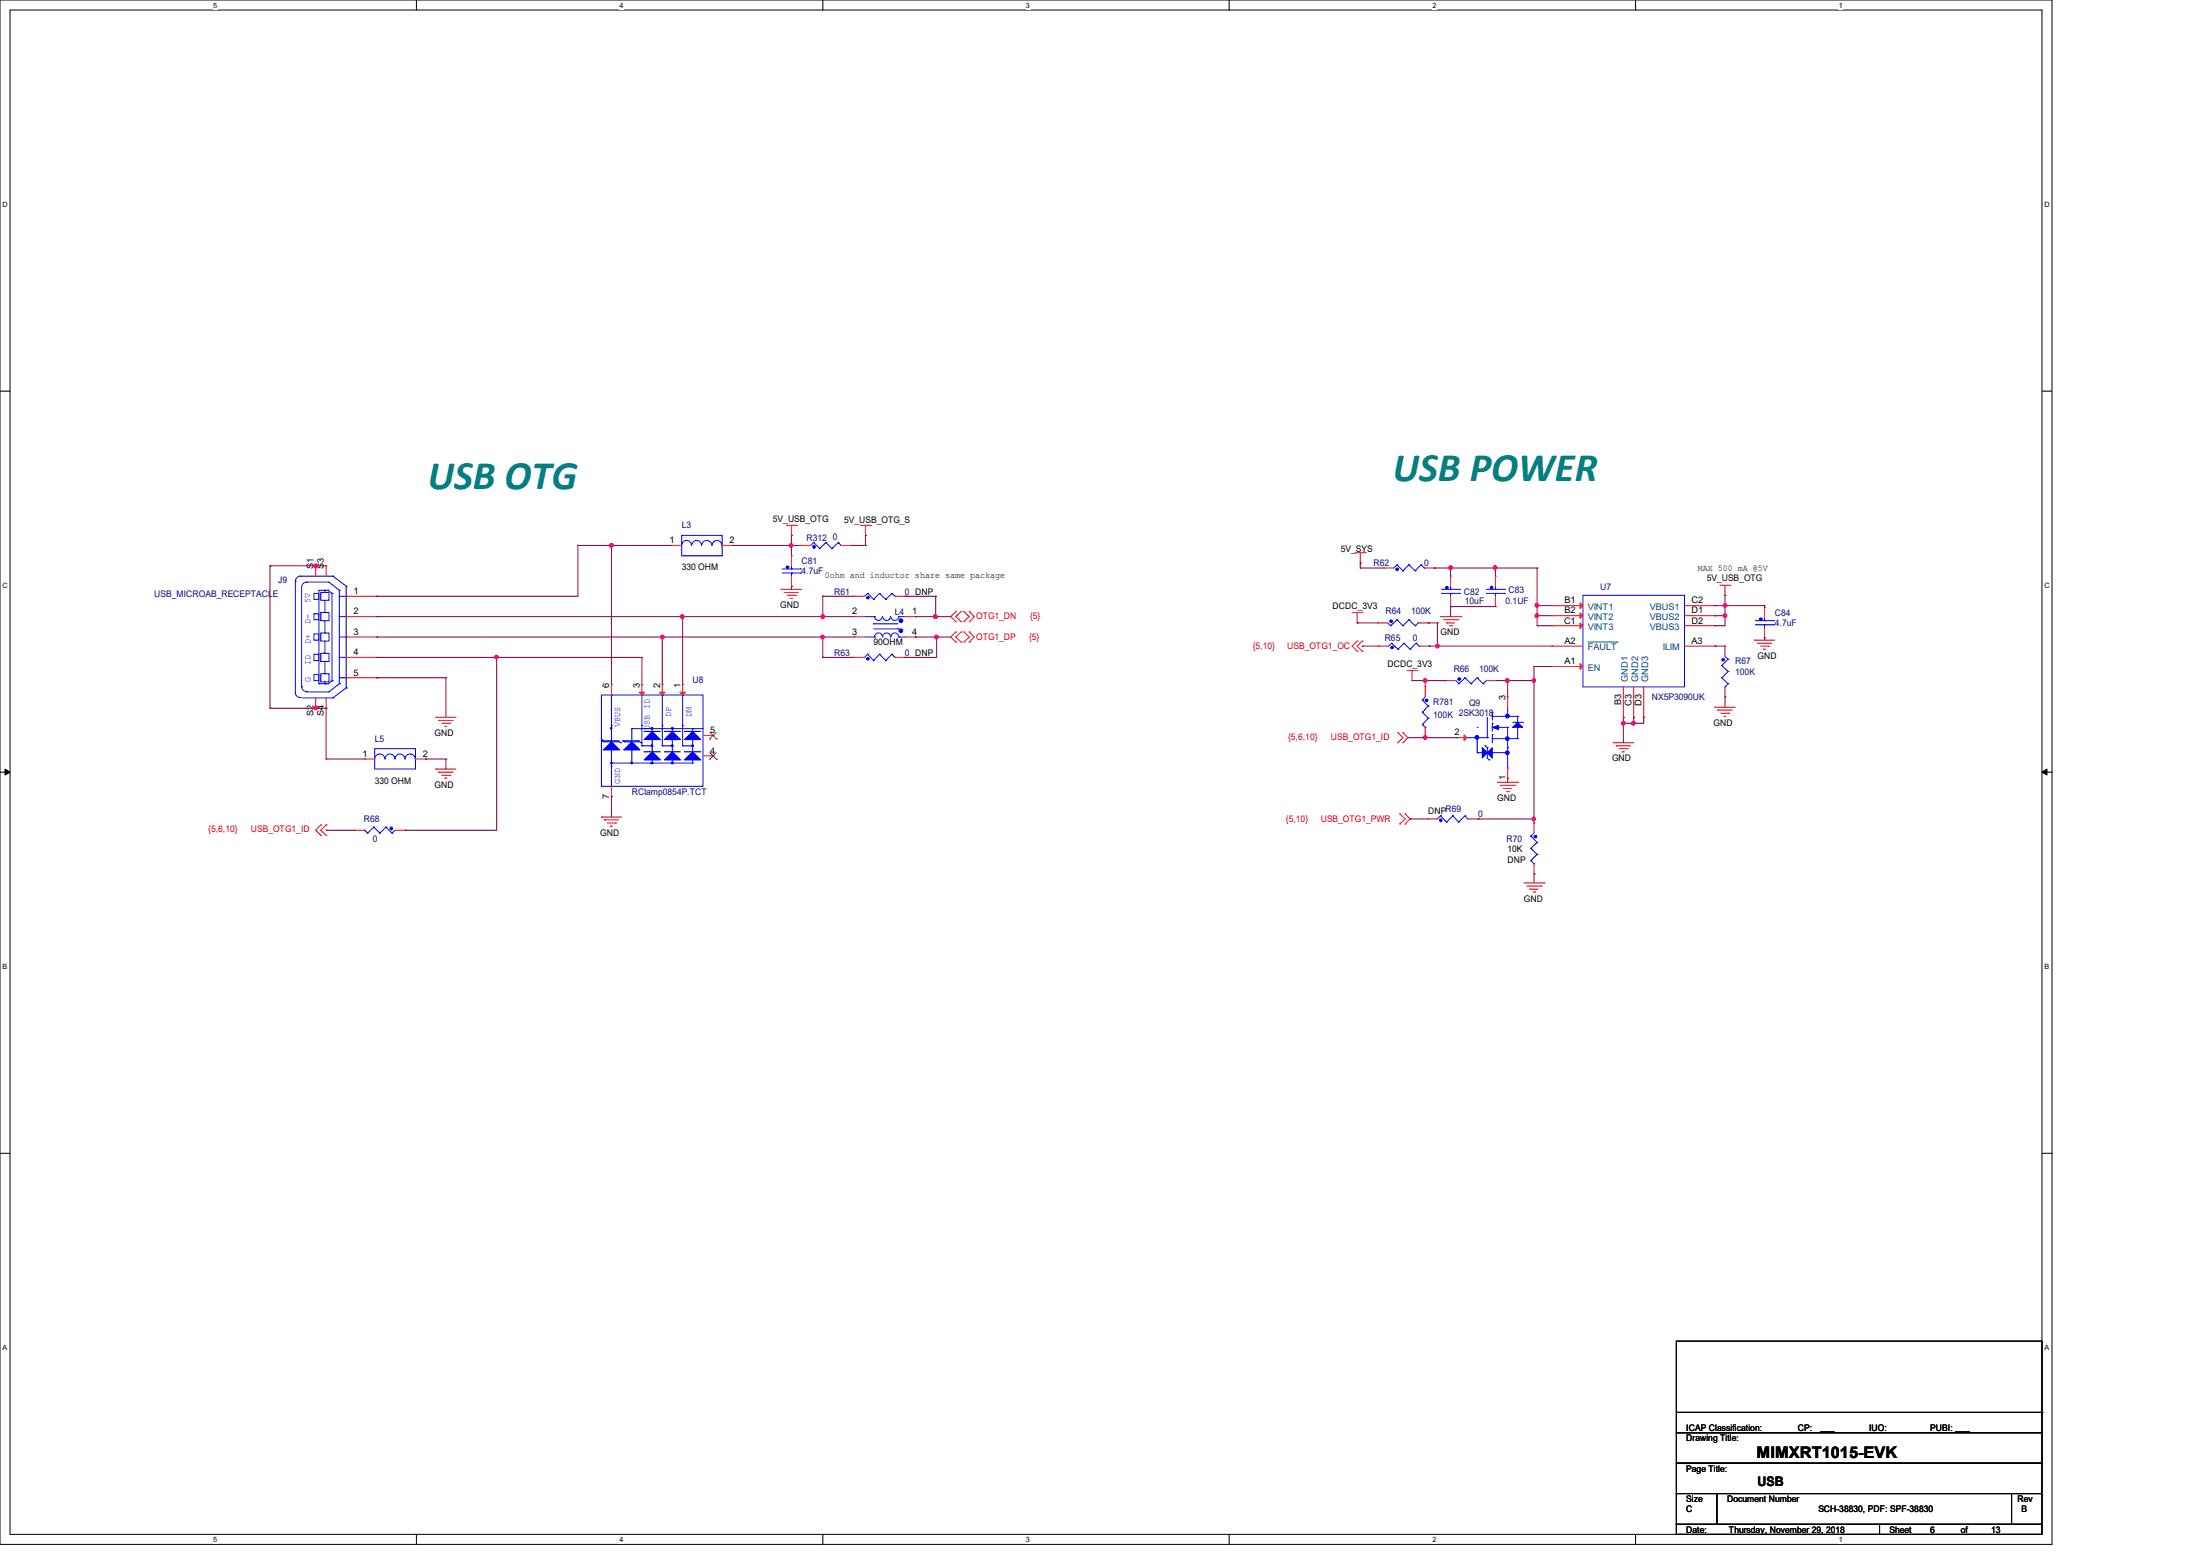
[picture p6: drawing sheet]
<svg xmlns="http://www.w3.org/2000/svg" width="297mm" height="210mm" viewBox="0 0 297 210" stroke-linecap="round" stroke-linejoin="round" font-family="sans-serif">
<path d="M0 0h277v208.4h-277zM1.4 1.4h274.3v205.7h-274.3z" fill="none" stroke="#000" stroke-width=".14"/>
<g fill="#fff">
<path d="M28.8 .1h.5v1.1h-.5z"/>
<path d="M28.8 207.2h.5v1.1h-.5z"/>
</g>
<path d="M56.2 0v1.4M56.2 207.1v1.3" fill="none" stroke="#000" stroke-width=".14"/>
<g fill="#fff">
<path d="M83.7 .1h.5v1.1h-.5z"/>
<path d="M83.7 207.2h.5v1.1h-.5z"/>
</g>
<path d="M111.1 0v1.4M111.1 207.1v1.3" fill="none" stroke="#000" stroke-width=".14"/>
<g fill="#fff">
<path d="M138.5 .1h.6v1.1h-.6z"/>
<path d="M138.5 207.2h.6v1.1h-.6z"/>
</g>
<path d="M165.9 0v1.4M165.9 207.1v1.3" fill="none" stroke="#000" stroke-width=".14"/>
<g fill="#fff">
<path d="M193.4 .1h.5v1.1h-.5z"/>
<path d="M193.4 207.2h.5v1.1h-.5z"/>
</g>
<path d="M220.8 0v1.4M220.8 207.1v1.3" fill="none" stroke="#000" stroke-width=".14"/>
<g fill="#fff">
<path d="M248.2 .1h.6v1.1h-.6z"/>
<path d="M248.2 207.2h.6v1.1h-.6z"/>
<path d="M.3 27.1h.8v1.1h-.8z"/>
<path d="M276 27.1h.7v1.1h-.7z"/>
<path d="M.3 78.5h.8v1.1h-.8z"/>
<path d="M276 78.5h.7v1.1h-.7z"/>
</g>
<path d="M0 52.8h1.4M275.7 52.8h1.3" fill="none" stroke="#000" stroke-width=".14"/>
<g fill="#fff">
<path d="M.3 129.9h.7v1.1h-.7z"/>
<path d="M276 129.9h.6v1.1h-.6z"/>
</g>
<path d="M0 104.2h1.4M275.7 104.2h1.3" fill="none" stroke="#000" stroke-width=".14"/>
<path d="M.7 103.8l.7 .4-.7 .4zM275.7 104.2l.7-.4v.8z" fill="#000" stroke="#000" stroke-width=".14"/>
<g fill="#fff">
<path d="M.3 181.4h.7v1.1h-.7z"/>
<path d="M276 181.4h.6v1.1h-.6z"/>
</g>
<path d="M0 155.7h1.4M275.7 155.7h1.3M226.3 193.4h49.4v4.1h-49.4zM226.3 197.5h49.4v4.1h-49.4zM226.3 181h49.4v12.4h-49.4zM226.3 190.6h49.4M275.7 190.6h.1M226.3 201.6h5.5v4.1h-5.5zM226.3 205.7h27.4v1.4h-27.4zM231.8 201.6h39.8v4.1h-39.8zM253.7 205.7h22v1.4h-22zM271.6 201.6h4.1v4.1h-4.1z" fill="none" stroke="#000" stroke-width=".14"/>
<g fill="none" stroke="#f00" stroke-width=".14">
<path d="M42.6 76.4h.1M42.6 76.4v1.4M44 76.4h.1M44 76.4v1.4M90.6 73.6h.1M90.6 73.6h1.4M97.5 73.6h1.4M98.9 73.6h.1M105.5 79.5h.1M105.5 79.5h2.7M105.9 80h.1M105.9 80h1.9"/>
<path d="M106.1 70.9h1.4M106.8 72.3h.1M106.8 75h.1M106.8 79.1h.1M106.8 70.9v1.4M106.8 75v1.4M106.8 77.8v1.3M107.5 70.9h.1M108.1 73.6h.1M108.1 73.6h1.3M113.5 73.6h1.4M114.9 73.6h.1"/>
<path d="M116.2 70.9h1.3M116.8 72.3h.1M116.8 70.9v1.4M117.5 70.9h.1M183 74.6h1.3M183.6 76h.1M183.6 74.6v1.4M184.3 74.6h.1M186.8 76.7h.1M186.8 76.7h1.4M192.3 76.7h1.3M193.6 76.7h.1"/>
<path d="M195.8 77.8h.1M195.8 77.8v1.3M201.9 77.8h.1M201.9 77.8v1.3M232.2 79h1.4M232.9 79v1.3M233.6 79h.1M42.6 95.6h.1M42.6 94.2v1.4M44 95.6h.1M44 94.2v1.4M46.7 83.2h4.2"/>
<path d="M46.7 86h4.2M46.7 88.7h4.2M46.7 80.5h4.2M46.7 91.5h4.2M50.9 80.5h.1M50.9 83.2h.1M50.9 86h.1M50.9 88.7h.1M50.9 91.5h.1M58.8 96.8h.1M58.8 96.8h2.8M59.2 97.2h.1"/>
<path d="M59.2 97.2h2M59.6 97.6h1.1M60.1 98h.1M60.1 98h.2M60.7 97.6h.1M82.5 92.4h.1M82.5 92.4v1.4M86.7 92.4h.1M86.7 92.4v1.4M89.4 92.4h.1M89.4 92.4v1.4M92.2 92.4h.1"/>
<path d="M92.2 92.4v1.4M94.9 99.3h1.4M96.3 99.3h.1M106.3 80.3h1.1M106.7 80.8h.1M106.7 80.8h.3M107.4 80.3h.1M115.3 83.2h.1M115.3 86h.1M115.3 88.7h.1M115.3 80.5h.1M115.3 83.2h1.4"/>
<path d="M115.3 86h1.4M115.3 88.7h1.4M115.3 80.5h1.4M120.8 88.7h1.4M120.8 80.5h1.4M122.2 88.7h.1M122.2 80.5h.1M122.2 83.2h1.4M122.2 86h1.4M123.6 83.2h.1M123.6 86h.1M129 82.5h.1"/>
<path d="M129 83.9h.1M129 85.3h.1M129 86.7h.1M129 82.5l-.6 .7 .6 .7M129 85.3l-.6 .7 .6 .7M129.8 83.9h.1M129.8 82.5h.1M129.8 86.7h.1M129.8 85.3h.1M129.8 82.5l-.8 .7 .8 .7M129.8 85.3l-.8 .7 .8 .7M130.1 83.9h.1"/>
<path d="M130.1 82.5h.1M130.1 86.7h.1M130.1 85.3h.1M130.1 82.5l.8 .7-.8 .7M130.1 85.3l.8 .7-.8 .7M130.9 82.5h.1M130.9 83.9h.1M130.9 85.3h.1M130.9 86.7h.1M130.9 82.5l.6 .7-.6 .7M130.9 85.3l.6 .7-.6 .7M182.5 82.7h1.4"/>
<path d="M183.2 84.1h.1M183.2 86.5h.1M183.2 87.9h.1M183.2 82.7v1.4M183.2 86.5l-.7 .7 .7 .7M183.9 82.7h.1M183.9 86.5h.1M183.9 87.9h.1M183.9 86.5l-.7 .7 .7 .7M186 84.1h.1M186 84.1h1.3M186.1 87.2h.1"/>
<path d="M186.1 87.2h1.4M188.7 98.9h.1M188.7 98.9l.7 .7-.7 .6M189.4 98.9h.1M189.4 98.9l.7 .7-.7 .6M189.9 90.5h1.4M190.6 91.9h.1M190.6 90.5v1.4M191.3 90.5h.1M191.5 84.1h1.3M191.6 87.2h1.4M192.4 92.7h.1"/>
<path d="M192.4 99.6h.1M192.4 92.7v1.4M192.4 98.2v1.4M192.8 84.1h.1M193 87.2h.1M194.5 83.2h2.7M194.9 83.7h1.9M195.2 91.9h.1M195.2 91.9h1.4M195.3 84.1h.1M195.3 84.1h1.1M195.7 84.5h.3"/>
<path d="M195.8 81.9h.1M195.8 80.5v1.4M196 84.5h.1M196.7 99.6h.1M196.7 99.6h1.3M196.8 83.7h.1M197.2 83.2h.1M200.7 91.9h1.3M201.9 81.9h.1M201.9 80.5v1.4M202 91.9h.1M203.5 94.1h.1"/>
<path d="M203.5 94.1v1.4M209.5 90h.1M209.5 87.2h.1M209.5 81.7h.1M209.5 83.1h.1M209.5 84.5h.1M209.5 84.5h4.2M209.5 87.2h4.2M209.5 90h4.2M209.5 81.7h4.2M209.5 83.1h4.2M219.2 96.8h.1"/>
<path d="M219.2 92.7v4.1M220.6 96.8h.1M220.6 92.7v4.1M221.9 96.8h.1M221.9 92.7v4.1M227.4 84.5h4.1M227.4 87.2h4.1M227.4 81.7h4.1M227.4 83.1h4.1M231.5 95.5h.1M231.5 87.2h.1M231.5 81.7h.1"/>
<path d="M231.5 83.1h.1M231.5 84.5h.1M231.5 95.5h2.8M231.9 95.8h.1M231.9 95.8h1.9M232.3 96.3h1.1M232.7 96.7h.1M232.7 96.7h.3M232.9 80.3h.1M232.9 87.2h.1M232.9 94.1h.1M232.9 87.2v1.4"/>
<path d="M232.9 92.7v1.4M233.4 96.3h.1M236.9 86.4h.1M236.9 86.4h2.7M237.3 86.8h.1M237.3 86.8h1.9M237.7 87.2h1.1M238.1 87.6h.1M238.1 87.6h.3M238.2 82h.1M238.2 86.1h.1M238.2 82v1.4"/>
<path d="M238.2 84.8v1.3M238.8 87.2h.1M43.3 111.3h.1M43.3 112.7h.1M43.3 111.3l-.7 .8 .7 .6M44 111.3h.1M44 112.7h.1M44 111.3l-.7 .8 .7 .6M47.8 112.1h.1M47.8 112.1h1.4M49.2 102.4h.1M49.2 102.4h1.4"/>
<path d="M53.3 112.1h1.4M54.7 112.1h.1M56.1 102.4h1.3M57.4 102.4h.1M58.8 103.8h.1M58.8 103.8h2.8M59.2 104.2h.1M59.2 104.2h2M59.6 104.6h1.1M60.1 105h.1M60.1 105h.2M60.7 104.6h.1"/>
<path d="M81.2 110.3h.1M81.2 110.3h2.7M81.6 110.7h.1M81.6 110.7h1.9M82 111.1h1.1M82.4 111.5h.1M82.4 111.5h.3M82.5 107.5h.1M82.5 106.1v1.4M83.1 111.1h.1M94.9 102h1.4M96.3 102h.1"/>
<path d="M188.7 100.2h.1M189 111.2h.1M189 109.9h.1M189 109.9l.7 .6-.7 .7M189.4 100.2h.1M189.7 109.9h.1M189.7 111.2h.1M189.7 109.9l.7 .6-.7 .7M192.7 110.5h.1M192.7 110.5h1.4M198.2 110.5h1.4M199.6 110.5h.1"/>
<path d="M202.1 105.6h2.8M202.6 106h1.9M203 106.4h.1M203 106.4h1.1M203.4 106.8h.3M203.5 105h.1M203.5 103.7v1.3M203.7 106.8h.1M204.5 106h.1M204.9 105.6h.1M205.7 119.2h2.7M206.1 119.6h2"/>
<path d="M207.1 111.1h.1M207.1 117.9h.1M207.1 111.1v1.3M207.1 116.6v1.3M208.1 119.6h.1M208.4 119.2h.1M217.8 100.2h.1M217.8 100.2h2.8M218.2 100.7h.1M218.2 100.7h1.9M218.6 101h1.1M219 101.5h.1"/>
<path d="M219 101.5h.3M219.7 101h.1M206.5 120h.1M206.5 120h1.1M207 120.4h.2M207.2 120.4h.1"/>
</g>
<g fill="none" stroke="#00f" stroke-width=".14">
<path d="M39.9 78.4h.1M39.9 78.4v15.1a.67 .67 0 0 0 .7 .6M40.4 77.8h4.6M40.6 77.8a.67 .67 0 0 0-.7 .6M41.4 78.6h.1M41.4 78.6h3l1.4 1.1M41.4 78.6a.66 .66 0 0 0-.7 .6v13.5M43.3 80h1.1v1h-1.1zM43.9 79.7h.1M43.9 80h.1M43.9 79.7v.3M44.3 79.7h.1"/>
<path d="M44.3 79.7h-1.2v12.6M44.3 79.7l.5 .4M45 77.8h.1M45 77.8l1.7 1.3M45.8 79.7h.1M45.8 79.7v12.6M46.7 79.1h.1M46.7 79.1v13.7M92 72.3h5.5v2.7h-5.5zM92 73.6a.66 .66 0 0 1 .7-.7 .66 .66 0 0 1 .6 .7M93.4 73.6a.66 .66 0 0 1 .6-.7 .66 .66 0 0 1 .7 .7M94.7 73.6a.68 .68 0 0 1 .7-.7 .68 .68 0 0 1 .7 .7"/>
<path d="M96.1 73.6a.66 .66 0 0 1 .7-.7 .66 .66 0 0 1 .7 .7M105.6 77.3h2.5M105.6 76.8h2.5M106.8 77.3h.1M106.8 76.8h.1M106.8 76.4v.4M106.8 77.3v.5M108.1 77.3h.1M108.1 76.8h.1M109.9 73.2h.1M109.9 73.2l-.5 .4M109.9 73.2l.8 .8"/>
<path d="M110.7 74h.1M111.5 73.2h.1M111.5 73.2l-.8 .8M111.5 73.2l.8 .8M112.3 74h.1M113.2 73.2h.1M113.2 73.2l-.9 .8M113.2 73.2l.3 .4M113.5 73.6h.1M188.6 76.2h.1M188.6 76.2l-.4 .5M188.6 76.2l.8 .8"/>
<path d="M189.4 77h.1M190.2 76.2h.1M190.2 76.2l-.8 .8M190.2 76.2l.9 .8M191.1 77h.1M191.9 76.2h.1M191.9 76.2l-.8 .8M191.9 76.2l.4 .5M192.3 76.7h.1M194.6 79.5h2.5M195.8 79.5h.1M195.8 79.1v.4"/>
<path d="M197.1 79.5h.1M200.7 79.5h2.4M201.9 79.5h.1M201.9 79.1v.4M203.1 79.5h.1M40.7 92.7a.66 .66 0 0 0 .7 .6M40.7 92.7h.1M40.7 94.2h4.3M41.4 93.4h.1M42.4 80.1h.7v.8h-.7zM42.4 82.8h.7v.9h-.7zM42.4 88.3h.7v.9h-.7z"/>
<path d="M42.4 85.6h.7v.8h-.7zM42.4 91.1h.7v.8h-.7zM43.1 92.3h.1M43.1 92.3h1.2M43.3 82.7h1.1v1.1h-1.1zM43.3 85.4h1.1v1.1h-1.1zM43.3 88.2h1.1v1.1h-1.1zM43.3 90.9h1.1v1.1h-1.1zM43.9 82.7h.1M43.9 85.4h.1M43.9 88.2h.1M43.9 90.9h.1"/>
<path d="M43.9 92.3h.1M43.9 81v1.7M43.9 83.8v1.6M43.9 86.5v1.7M43.9 89.3v1.6M43.9 92v.3M44.3 92.3h.1M44.8 80.1h.1M44.8 91.9h.1M44.8 80.1v11.8M44.8 91.9l-.5 .4M45 94.2h.1"/>
<path d="M45.8 92.3h.1M45.8 86h.9M45.8 83.2h.9M45.8 80.5h.9M45.8 88.7h.9M45.8 92.3l-1.4 1.1h-3M45.8 91.5h.9M46.7 92.8h.1M46.7 80.5h.1M46.7 83.2h.1M46.7 86h.1M46.7 88.7h.1"/>
<path d="M46.7 91.5h.1M46.7 92.8l-1.7 1.4M81.2 93.8h13.7v12.3h-13.7zM81.2 99.8h.1M81.2 99.8l.2 .3M81.3 100h.1M81.3 100h2.2l.3 .2M82.5 97.9h.1M82.5 93.8h.1M82.5 93.8v6.3M84.1 100h.1M84.1 100h2.2l.2 .2"/>
<path d="M85.3 98.3h.1M85.3 98.3v1.8M85.3 98.3h9.6M86.7 97.9h.1M86.7 93.8h.1M86.7 93.8v6.9M87 98.7h.1M87 98.7h2.2M88.1 98.3h.1M88.1 99.8h.1M88.1 98.3v.4M88.1 99.8v1.7"/>
<path d="M89.4 97.9h.1M89.4 93.8h.1M89.4 93.8v6.9M89.7 98.7h.1M89.7 98.7h2.2M90.8 98.3h.1M90.8 99.8h.1M90.8 98.3v.4M90.8 99.8v1.7M92.2 97.9h.1M92.2 93.8h.1M92.2 93.8v6.9"/>
<path d="M92.4 98.7h.1M92.4 98.7h2.2M93.5 98.3h.1M93.5 99.8h.1M93.5 98.3v.4M93.5 99.8v1.7M116.7 86h1.4M116.7 83.2h1.4M117.1 88.3h.1M117.1 80.1h.1M117.1 88.3l-.4 .4M117.1 88.3l.8 .9"/>
<path d="M117.1 80.1l-.4 .4M117.1 80.1l.8 .8M117.9 84.2h.1M117.9 89.2h.1M117.9 80.9h.1M117.9 84.2h3.3M117.9 84.9h3.3M118.1 86h.1M118.1 83.2h.1M118.7 88.3h.1M118.7 80.1h.1M118.7 88.3l-.8 .9"/>
<path d="M118.7 88.3l.9 .9M118.7 80.1l-.8 .8M118.7 80.1l.9 .8M119.1 83.2a.53 .53 0 0 1-.5 .5 .53 .53 0 0 1-.5-.5M119.1 86a.53 .53 0 0 0-.5-.6 .53 .53 0 0 0-.5 .6M119.6 89.2h.1M119.6 80.9h.1M120.2 86a.53 .53 0 0 0-.5-.6 .53 .53 0 0 0-.5 .6M120.2 83.2a.53 .53 0 0 1-.5 .5 .53 .53 0 0 1-.5-.5M120.4 88.3h.1M120.4 80.1h.1M120.4 88.3l-.8 .9"/>
<path d="M120.4 88.3l.4 .4M120.4 80.1l-.8 .8M120.4 80.1l.4 .4M120.8 88.7h.1M120.8 80.5h.1M121.2 84.9h.1M121.3 86a.53 .53 0 0 0-.5-.6 .53 .53 0 0 0-.5 .6M121.3 83.2a.53 .53 0 0 1-.5 .5 .53 .53 0 0 1-.5-.5M121.4 86h.1M121.4 83.2h.1M121.4 86h.8M121.4 83.2h.8"/>
<path d="M121.6 83.7h.1M187.3 84.1l.4 .4M187.7 84.5h.1M187.9 86.8h.1M187.9 86.8l-.4 .4M187.9 86.8l.8 .8M188.6 83.7h.1M188.6 83.7l-.9 .8M188.6 83.7l.8 .8M188.7 87.6h.1M189.4 84.5h.1M189.5 86.8h.1"/>
<path d="M189.5 86.8l-.8 .8M189.5 86.8l.9 .8M190.2 83.7h.1M190.2 83.7l-.8 .8M190.2 83.7l.9 .8M190.4 87.6h.1M191.1 84.5h.1M191.2 86.8h.1M191.2 86.8l-.8 .8M191.2 86.8l.4 .4M191.5 84.1h.1M191.5 84.1l-.4 .4"/>
<path d="M191.6 87.2h.1M192 94.5h.1M192 96.1h.1M192 97.8h.1M192 94.5l.8 .8M192 96.1l.8 .8M192 97.8l.4 .4M192.4 98.2h.1M192.4 94.1l-.4 .4M192.8 95.3h.1M192.8 96.9h.1M192.8 95.3l-.8 .8"/>
<path d="M192.8 96.9l-.8 .9M194.6 80.1h2.5M195.8 80.1h.1M195.8 80.1v.4M196.6 91.9l.3 .4M196.9 92.3h.1M197.1 80.1h.1M197.8 91.5h.1M197.8 91.5l-.9 .8M197.8 91.5l.8 .8M198 99.6h2.8M198.6 92.3h.1"/>
<path d="M199.4 98.2h.1M199.4 99.6h.1M199.4 91.5h.1M199.4 99.6v2M199.4 91.5l-.8 .8M199.4 91.5l.8 .8M200.2 92.3h.1M200.7 91.9h.1M200.7 80.1h2.4M200.7 91.9l-.5 .4M200.8 99.6h.1M200.8 96.8v2.8"/>
<path d="M201.5 99.1h.1M201.5 97.6h.1M201.5 96.1h.1M201.5 96.7h.1M201.5 96.1v1.1M201.5 97.6v1.1M201.5 99.1v1.1M201.5 99.7h3.4M201.5 96.7h3.4M201.9 80.1h.1M201.9 80.1v.4M202.1 98.2h1.4"/>
<path d="M203.1 80.1h.1M203.5 96.7h.1M203.5 98.2h.1M203.5 95.5v1.2M203.5 98.2v5.5M204.2 97.5h1.4M204.9 99.7h.1M204.9 98.2h.1M204.9 96.7h.1M204.9 96.7v.8M204.9 98.2v1.5M205.6 97.5h.1"/>
<path d="M213.7 80.3h13.7v12.4h-13.7zM232.5 89.8h.1M232.5 91.5h.1M232.5 89.8l.8 .8M232.5 91.5l.8 .8M232.9 92.7h.1M232.9 88.6l.4 .4M233.3 89h.1M233.3 90.6h.1M233.3 92.3h.1M233.3 89l-.8 .8M233.3 90.6l-.8 .9"/>
<path d="M233.3 92.3l-.4 .4M237 84.3h2.5M237 83.8h2.5M238.2 84.3h.1M238.2 83.8h.1M238.2 83.4v.4M238.2 84.3v.5M239.5 84.3h.1M239.5 83.8h.1M49.2 112.1h.1M49.2 112.1l.4 .3M49.6 112.4h.1"/>
<path d="M50.5 111.6h.1M50.5 111.6l.8 .8M50.5 111.6l-.9 .8M50.6 101h5.5v2.8h-5.5zM51.3 112.4h.1M51.9 102.4a.68 .68 0 0 0-.6-.6 .68 .68 0 0 0-.7 .6M52.1 111.6h.1M52.1 111.6l.8 .8M52.1 111.6l-.8 .8M52.9 112.4h.1M53.3 102.4a.66 .66 0 0 0-.7-.6 .66 .66 0 0 0-.6 .6M53.3 112.1l-.4 .3"/>
<path d="M54.7 102.4a.66 .66 0 0 0-.7-.6 .66 .66 0 0 0-.7 .6M54.7 102.4a.68 .68 0 0 1 .7-.6 .68 .68 0 0 1 .6 .6M81.4 100.1h.1M81.4 100.1h2.3M82.5 103h.1M82.5 101.2h.1M82.5 103.4h.1M82.5 103h11M82.5 101.2v4.9M83.8 100.2h.1M84.2 100.1h.1M84.2 100.1h2.2"/>
<path d="M85.3 101.2h.1M85.3 101.2v1.7M86.5 100.2h.1M86.7 100.7h.1M86.7 100.7h1.4M87 101.5h.1M87 101.5h2.2M88.1 103h.1M88.1 102.6v.4M89.4 100.7h.1M89.4 100.7h1.4M89.7 101.5h.1"/>
<path d="M89.7 101.5h2.2M90.8 103h.1M90.8 102.6v.4M92.2 100.7h.1M92.2 100.7h1.3M92.4 101.5h.1M92.4 101.5h2.2M93.5 103h.1M93.5 102.6v.4M194.5 110.1h.1M194.5 110.1l-.4 .4M194.5 110.1l.8 .9"/>
<path d="M195.3 111h.1M196.1 110.1h.1M196.1 110.1l-.8 .9M196.1 110.1l.8 .9M196.9 111h.1M197.8 110.1h.1M197.8 110.1l-.9 .9M197.8 110.1l.4 .4M198.2 110.5h.1M199.4 101.6h.1M199.4 101.6h4.1M200.5 100.7h.1"/>
<path d="M200.5 100.7l.3 .2M200.8 100.9h.1M200.8 100.9v1.4l.2 .3M201 102.6h.1M203.5 100.9h.1M203.5 101.6h.1M203.5 103.7h.1M206.7 112.9h.1M206.7 114.5h.1M206.7 116.2h.1M206.7 112.9l.8 .8M206.7 114.5l.8 .8"/>
<path d="M206.7 116.2l.4 .4M207.1 116.6h.1M207.1 112.4l-.4 .5M207.5 113.7h.1M207.5 115.3h.1M207.5 113.7l-.8 .8M207.5 115.3l-.8 .9"/>
</g>
<g fill="#00f" stroke="#00f" stroke-width=".14">
<path d="M93.5 101.5l1.1 1.1h-2.2z"/>
<path d="M90.8 101.5l1.1 1.1h-2.2z"/>
<path d="M88.1 101.5l1.1 1.1h-2.2z"/>
<path d="M88.1 98.7l1.1 1.1h-2.2z"/>
<path d="M90.8 98.7l1.1 1.1h-2.2z"/>
<path d="M93.5 98.7l1.1 1.1h-2.2z"/>
<path d="M82.5 100.1l1.2 1.1h-2.3z"/>
<path d="M85.3 100.1l1.1 1.1h-2.2z"/>
<path d="M204.2 98.2l.7-.7 .7 .7z"/>
<path d="M201.5 98.2l.8-.3v.6z"/>
<path d="M200.8 101.6l.7-.7v1.4z"/>
<path d="M200.1 100.9l.7 .7-.7 .7z"/>
<circle cx="187.8" cy="83.9" r=".18"/>
<circle cx="237.7" cy="83.6" r=".18"/>
<circle cx="90.8" cy="98.3" r=".13"/>
<circle cx="88" cy="98.3" r=".13"/>
<circle cx="82.5" cy="98.3" r=".11"/>
<circle cx="90.8" cy="103" r=".13"/>
<circle cx="88" cy="103" r=".13"/>
<circle cx="85.3" cy="103" r=".11"/>
<circle cx="82.5" cy="103" r=".11"/>
<circle cx="93.5" cy="100.6" r=".13"/>
<circle cx="90.8" cy="100.6" r=".13"/>
<circle cx="88" cy="100.6" r=".13"/>
<circle cx="195.4" cy="79.3" r=".18"/>
<circle cx="203.5" cy="96.6" r=".25"/>
<circle cx="203.5" cy="99.7" r=".25"/>
<circle cx="199.4" cy="99.5" r=".25"/>
<circle cx="203.5" cy="101.6" r=".25"/>
<circle cx="201.4" cy="79.3" r=".18"/>
<circle cx="121.6" cy="85.1" r=".25"/>
<circle cx="121.6" cy="83.8" r=".25"/>
<circle cx="52.8" cy="111.8" r=".18"/>
<circle cx="106.3" cy="76.6" r=".18"/>
<circle cx="194.5" cy="110.7" r=".18"/>
<circle cx="117.2" cy="88.9" r=".18"/>
<circle cx="109.9" cy="73.8" r=".18"/>
<circle cx="188.6" cy="76.8" r=".18"/>
<circle cx="187.9" cy="87.4" r=".18"/>
<circle cx="117.2" cy="80.7" r=".18"/>
<circle cx="232.7" cy="89.1" r=".18"/>
<circle cx="197" cy="91.7" r=".18"/>
<circle cx="192.6" cy="94.5" r=".18"/>
<circle cx="207.3" cy="112.9" r=".18"/>
</g>
<g fill="#f00" stroke="#f00" stroke-width=".14">
<path d="M91.8 93.4h.7l-.3 .4z"/>
<path d="M89 93.4h.8l-.4 .4z"/>
<path d="M86.3 93.4h.7l-.3 .4z"/>
<path d="M197.7 99.2l.3 .4-.3 .3z"/>
<path d="M213.3 89.6l.4 .4-.4 .3z"/>
<path d="M213.3 81.4l.4 .3-.4 .4z"/>
<path d="M213.3 82.7l.4 .4-.4 .4z"/>
<path d="M213.3 84.1l.4 .4-.4 .3z"/>
</g>
<path d="M95.8 99.7h.1M95.8 98.8l.9 .9M96.7 98.8l-.9 .9M96.7 99.7h.1M95.8 102.5h.1M95.8 101.6l.9 .9M96.7 101.6l-.9 .9M96.7 102.5h.1" fill="none" stroke="#804000" stroke-width=".14"/>
<path d="M214.4 86.7h3.9M218.3 86.7h.1" fill="none" stroke="#004080" stroke-width=".14"/>
<g fill="none" stroke="#800040" stroke-width=".14">
<path d="M36.4 76.4h.1M36.4 76.4h7.6M36.4 76.4v19.2M42.6 76.4h.1M78 73.6h.1M78 73.6v6.9h-27.1M78 73.6h12.6M82.5 73.6h.1M82.5 73.6v18.8M98.9 73.6h.1M98.9 73.6h9.2M106.8 72.3h.1"/>
<path d="M106.8 73.6h.1M106.8 79.1h.1M106.8 72.3v2.7M106.8 79.1v.4M114.9 73.6h1.9M116.8 72.3h.1M116.8 73.6h.1M116.8 72.3v1.3M183.6 76h.1M183.6 76.7h.1M183.6 76.7h3.2M183.6 76v.7"/>
<path d="M193.6 76.7h.1M193.6 76.7h13.9M195.8 76.7h.1M195.8 76.7v1.1M201.9 76.7h.1M201.9 76.7v1.1M207.5 76.7h.1M207.5 76.7v7.8M36.4 95.6h.1M36.4 95.6h7.6M42.6 95.6h.1M44 95.6h.1"/>
<path d="M44 95.6v6.8M50.9 80.5h.1M50.9 88.7h.1M50.9 83.2h.1M50.9 86h.1M50.9 91.5h.1M50.9 88.7h35.8M50.9 83.2h64.4M50.9 86h64.4M50.9 91.5h9.3M60.2 91.5h.1M60.2 91.5v5.3"/>
<path d="M67.1 88.7h.1M67.1 88.7v23.4h-12.4M86.7 88.7h.1M86.7 88.7v3.7M89.4 86h.1M89.4 86v6.4M92.2 83.2h.1M92.2 83.2v9.2M111.1 80.5h.1M111.1 83.2h.1M111.1 88.7h.1M111.1 86h.1"/>
<path d="M111.1 80.5h4.2M111.1 88.7h4.2M111.1 80.5v2.7M111.1 86v2.7M122.2 80.5h.1M122.2 88.7h.1M122.2 80.5h4.1M123.6 83.2h.1M123.6 86h.1M123.6 83.2h4.8M123.6 86h4.8M126.3 80.5h.1"/>
<path d="M126.3 83.2h.1M126.3 80.5v2.7M126.4 86h.1M126.4 86v2.7h-4.2M183.2 84.1h.1M183.2 84.1h2.8M183.9 87.2h.1M183.9 87.2h2.2M190.1 99.6h6.6M190.6 91.9h4.6M192.4 99.6h.1M192.4 91.9h.1"/>
<path d="M192.4 91.9v.8M192.8 84.1h.1M192.8 84.1h1.3M193 87.2h.1M193 87.2h16.5M194.1 84.1h.1M194.1 87.2h.1M194.1 84.1v3.1M195.2 91.9h.1M195.8 81.9h.1M195.8 81.9v1.3M195.8 81.9h6.1"/>
<path d="M196.7 99.6h.1M202 91.9h.1M202 91.9h5.1M203.5 91.9h.1M203.5 91.9v2.2M207.1 90h.1M207.1 91.9h.1M207.1 90v21.1M207.1 90h2.4M207.5 81.7h.1M207.5 84.5h.1M207.5 83.1h.1"/>
<path d="M207.5 81.7h2M207.5 84.5h2M207.5 83.1h2M219.2 96.8h.1M219.2 97.6h.1M219.2 96.8v3.4M220.6 96.8h.1M220.6 97.6h.1M220.6 96.8v.8M221.9 96.8h.1M221.9 96.8v.8h-2.7M231.5 81.7h.1"/>
<path d="M231.5 84.5h.1M231.5 83.1h.1M231.5 87.2h.1M231.5 81.7h6.7M231.5 83.1h1.4M231.5 87.2h1.4M232.9 81.7h.1M232.9 83.1h.1M232.9 80.3h.1M232.9 94.1h.1M232.9 80.3v4.2h-1.4M232.9 94.1v1.4"/>
<path d="M238.2 86.1h.1M238.2 81.7h.1M238.2 81.7v.3M238.2 86.1v.3M44 102.4h.1M44 112.1h.1M44 102.4h5.2M44 112.1h3.8M54.7 112.1h.1M57.4 102.4h.1M57.4 102.4h2.8M60.2 102.4h.1"/>
<path d="M60.2 102.4v1.4M82.5 107.5h.1M82.5 107.5v2.8M190.4 110.5h.1M190.4 110.5h2.3M199.6 110.5h.1M199.6 110.5h7.5M203.5 105h.1M203.5 105v.6M207.1 110.5h.1M207.1 117.9h.1M207.1 117.9v1.3"/>
</g>
<g fill="#f0f" stroke="#f0f" stroke-width=".14">
<circle cx="92.1" cy="83.2" r=".25"/>
<circle cx="111.1" cy="86" r=".24"/>
<circle cx="111.1" cy="83.2" r=".24"/>
<circle cx="89.4" cy="86" r=".25"/>
<circle cx="82.5" cy="73.6" r=".25"/>
<circle cx="106.8" cy="73.6" r=".25"/>
<circle cx="67" cy="88.7" r=".25"/>
<circle cx="126.3" cy="83.2" r=".25"/>
<circle cx="126.4" cy="86" r=".25"/>
<circle cx="42.6" cy="76.4" r=".25"/>
<circle cx="42.6" cy="95.5" r=".25"/>
<circle cx="219.2" cy="97.6" r=".25"/>
<circle cx="220.5" cy="97.6" r=".25"/>
<circle cx="207.5" cy="81.7" r=".25"/>
<circle cx="207.5" cy="83.1" r=".25"/>
<circle cx="232.9" cy="83.1" r=".25"/>
<circle cx="232.9" cy="81.7" r=".25"/>
<circle cx="201.8" cy="76.6" r=".25"/>
<circle cx="195.8" cy="76.6" r=".25"/>
<circle cx="207.1" cy="91.9" r=".24"/>
<circle cx="207.1" cy="110.5" r=".24"/>
<circle cx="192.4" cy="99.5" r=".25"/>
<circle cx="203.5" cy="91.9" r=".25"/>
<circle cx="192.4" cy="91.9" r=".25"/>
<circle cx="194.1" cy="87.2" r=".25"/>
</g>
<g font-size="5.5" fill="#008080">
<text x="57.7" y="66">USB OTG</text>
<text x="188" y="65">USB POWER</text>
</g>
<text font-size="2.2" x="237.1" y="196.8">MIMXRT1015-EVK</text>
<text font-size="1.8" x="237.3" y="200.5">USB</text>
<g font-size="1.2" fill="#000080">
<text x="92" y="71.3">L3</text>
<text x="108.2" y="76.2">C81</text>
<text x="108.2" y="77.5">4.7uF</text>
<text x="108.9" y="73">R312</text>
<text x="112.4" y="72.9">0</text>
<text x="185.4" y="76.4">R62</text>
<text x="192.3" y="76.4">0</text>
<text x="20.8" y="80.6">USB_MICROAB_RECEPTACLE</text>
<text x="37.5" y="78.7">J9</text>
<text x="112.6" y="80.3">R61</text>
<text x="120.8" y="83">L4</text>
<text x="122.2" y="80.3">0 DNP</text>
<text x="187.1" y="82.9">R64</text>
<text x="190.5" y="82.9">100K</text>
<text x="197.6" y="80.3">C82</text>
<text x="197.8" y="81.5">10uF</text>
<text x="203.2" y="81.5">0.1UF</text>
<text x="203.7" y="80">C83</text>
<text x="216" y="79.6">U7</text>
<text x="239.6" y="83.1">C84</text>
<text x="112.6" y="88.5">R63</text>
<text x="122.2" y="88.5">0 DNP</text>
<text x="186.9" y="86.6">R65</text>
<text x="190.7" y="86.6">0</text>
<text x="234.3" y="89.6">R67</text>
<text x="239.6" y="84.5">4.7uF</text>
<text x="93.5" y="92.2">U8</text>
<text x="193.5" y="95.2">R781</text>
<text x="196.3" y="90.7">R66</text>
<text x="198.3" y="95.3">Q9</text>
<text x="199.7" y="90.7">100K</text>
<text x="223" y="94.5">NX5P3090UK</text>
<text x="234.3" y="91.1">100K</text>
<text x="50.6" y="100.2">L5</text>
<text x="193.5" y="96.9">100K 2SK3018</text>
<text x="85.3" y="107.3">RClamp0854P.TCT</text>
<text x="49.1" y="111">R68</text>
<text x="50.3" y="113.6">0</text>
<text x="199.6" y="110.3">0</text>
<text x="203.4" y="113.6">R70</text>
</g>
<g font-size="1.2">
<text x="104.3" y="70.4">5V_USB_OTG</text>
<text x="114" y="70.5">5V_USB_OTG_S</text>
<text x="42.3" y="76.8" transform="rotate(-90 42.3 76.8)">S1</text>
<text x="43.7" y="76.8" transform="rotate(-90 43.7 76.8)">S3</text>
<text x="90.4" y="73.3">1</text>
<text x="92" y="77">330 OHM</text>
<text x="98.5" y="73.3">2</text>
<text x="181" y="74.5">5V_SYS</text>
<text x="229.2" y="77">MAX 500 mA @5V</text>
<text x="47.7" y="80.2">1</text>
<text x="47.7" y="82.9">2</text>
<text x="105.3" y="82">GND</text>
<text x="111.3" y="78.1">0ohm and inductor share same package</text>
<text x="115.1" y="82.9">2</text>
<text x="123.1" y="82.9">1</text>
<text x="179.9" y="82.2">DCDC_3V3</text>
<text x="211.2" y="81.4">B1</text>
<text x="211.2" y="82.8">B2</text>
<text x="228.4" y="81.4">C2</text>
<text x="228.4" y="82.8">D1</text>
<text x="230.4" y="78.5">5V_USB_OTG</text>
<text x="47.7" y="85.7">3</text>
<text x="47.7" y="88.4">4</text>
<text x="115.1" y="85.7">3</text>
<text x="117.9" y="87.1">90OHM</text>
<text x="123.1" y="85.7">4</text>
<text x="187.3" y="90">DCDC_3V3</text>
<text x="194.5" y="85.8">GND</text>
<text x="211.2" y="84.2">C1</text>
<text x="211.2" y="89.7">A1</text>
<text x="211.2" y="86.9">A2</text>
<text x="228.4" y="86.9">A3</text>
<text x="228.4" y="84.2">D2</text>
<text x="237.3" y="88.9">GND</text>
<text x="47.7" y="91.2">5</text>
<text x="82.3" y="92.8" transform="rotate(-90 82.3 92.8)">6</text>
<text x="86.4" y="92.8" transform="rotate(-90 86.4 92.8)">3</text>
<text x="89.1" y="92.8" transform="rotate(-90 89.1 92.8)">2</text>
<text x="91.9" y="92.8" transform="rotate(-90 91.9 92.8)">1</text>
<text x="203.2" y="94.5" transform="rotate(-90 203.2 94.5)">3</text>
<text x="218.9" y="95.2" transform="rotate(-90 218.9 95.2)">B3</text>
<text x="220.3" y="95.2" transform="rotate(-90 220.3 95.2)">C3</text>
<text x="221.6" y="95.2" transform="rotate(-90 221.6 95.2)">D3</text>
<text x="42.3" y="96.7" transform="rotate(-90 42.3 96.7)">S2</text>
<text x="43.7" y="96.7" transform="rotate(-90 43.7 96.7)">S4</text>
<text x="58.7" y="99.3">GND</text>
<text x="95.9" y="99">5</text>
<text x="95.9" y="101.7">4</text>
<text x="196.4" y="99.3">2</text>
<text x="231.3" y="98">GND</text>
<text x="48.9" y="102.1">1</text>
<text x="50.6" y="105.8">330 OHM</text>
<text x="57.1" y="102.1">2</text>
<text x="58.7" y="106.3">GND</text>
<text x="82.3" y="107.8" transform="rotate(-90 82.3 107.8)">7</text>
<text x="203.2" y="105.3" transform="rotate(-90 203.2 105.3)">1</text>
<text x="217.6" y="102.7">GND</text>
<text x="81" y="112.8">GND</text>
<text x="192.8" y="109.9">DNPR69</text>
<text x="202.1" y="108.1">GND</text>
<text x="203.5" y="115">10K</text>
<text x="203.5" y="116.5">DNP</text>
<text x="205.7" y="121.7">GND</text>
<text x="227.7" y="194.5">Drawing Title:</text>
<text x="227.7" y="193.2">ICAP Classification:</text>
<text x="242.7" y="193.2">CP:</text>
<text x="245.8" y="193">___</text>
<text x="252.3" y="193.2">IUO:</text>
<text x="260.6" y="193.2">PUBI: ___</text>
<text x="227.7" y="202.7">Size</text>
<text x="227.7" y="198.6">Page Title:</text>
<text x="233.2" y="202.7">Document Number</text>
<text x="272.4" y="202.7">Rev</text>
<text x="227.7" y="206.9">Date:</text>
<text x="227.7" y="204.1">C</text>
<text x="233.4" y="206.9">Thursday, November 29, 2018</text>
<text x="245.5" y="204.1">SCH-38830, PDF: SPF-38830</text>
<text x="255.1" y="206.9">Sheet</text>
<text x="260.6" y="206.9">6</text>
<text x="264.7" y="206.9">of</text>
<text x="268.8" y="206.9">13</text>
<text x="272.9" y="204.1">B</text>
</g>
<g font-size="1.2" fill="#00f">
<text x="41.9" y="81.5" transform="rotate(-90 41.9 81.5)">5V</text>
<text x="41.9" y="89.7" transform="rotate(-90 41.9 89.7)">ID</text>
<text x="41.9" y="87" transform="rotate(-90 41.9 87)">D+</text>
<text x="41.9" y="84.2" transform="rotate(-90 41.9 84.2)">D-</text>
<text x="41.9" y="92" transform="rotate(-90 41.9 92)">G</text>
<text x="83.7" y="98.2" transform="rotate(-90 83.7 98.2)">VBUS</text>
<text x="87.7" y="98.5" transform="rotate(-90 87.7 98.5)">USB ID</text>
<text x="90.6" y="96.8" transform="rotate(-90 90.6 96.8)">DP</text>
<text x="93.3" y="96.8" transform="rotate(-90 93.3 96.8)">DM</text>
<text x="83.7" y="105.8" transform="rotate(-90 83.7 105.8)">GND</text>
</g>
<g font-size="1.2" fill="#f00">
<text x="131.8" y="83.6">OTG1_DN</text>
<text x="139.1" y="83.6">{5}</text>
<text x="131.8" y="86.4">OTG1_DP</text>
<text x="138.9" y="86.4">{5}</text>
<text x="169.1" y="87.5">{5,10}</text>
<text x="173.8" y="87.5">USB_OTG1_OC</text>
<text x="173.9" y="99.9">{5,6,10}</text>
<text x="179.7" y="99.9">USB_OTG1_ID</text>
<text x="28.1" y="112.4">{5,6,10}</text>
<text x="33.9" y="112.4">USB_OTG1_ID</text>
<text x="173.6" y="111">{5,10}</text>
<text x="178.3" y="111">USB_OTG1_PWR</text>
</g>
<g font-size="1.2" fill="#004080">
<text x="214.4" y="82.3">VINT1</text>
<text x="214.4" y="83.7">VINT2</text>
<text x="222.7" y="82.3">VBUS1</text>
<text x="222.7" y="83.7">VBUS2</text>
<text x="214.4" y="87.8">FAULT</text>
<text x="214.4" y="85">VINT3</text>
<text x="222.7" y="85">VBUS3</text>
<text x="224.5" y="87.8">ILIM</text>
<text x="214.4" y="90.6">EN</text>
<text x="219.7" y="92" transform="rotate(-90 219.7 92)">GND1</text>
<text x="221.1" y="92" transform="rotate(-90 221.1 92)">GND2</text>
<text x="222.5" y="92" transform="rotate(-90 222.5 92)">GND3</text>
</g>
<g font-size="1">
<text x="28.8" y="1">5</text>
<text x="83.7" y="1">4</text>
<text x="138.5" y="1">3</text>
<text x="193.4" y="1">2</text>
<text x="248.2" y="1">1</text>
<text x=".3" y="27.9">D</text>
<text x="276" y="27.9">D</text>
<text x=".3" y="79.4">C</text>
<text x="276" y="79.4">C</text>
<text x=".3" y="130.8">B</text>
<text x="276" y="130.8">B</text>
<text x=".3" y="182.2">A</text>
<text x="276" y="182.2">A</text>
<text x="28.8" y="208.1">5</text>
<text x="83.7" y="208.1">4</text>
<text x="138.5" y="208.1">3</text>
<text x="193.4" y="208.1">2</text>
<text x="248.2" y="208.1">1</text>
</g>
</svg>
